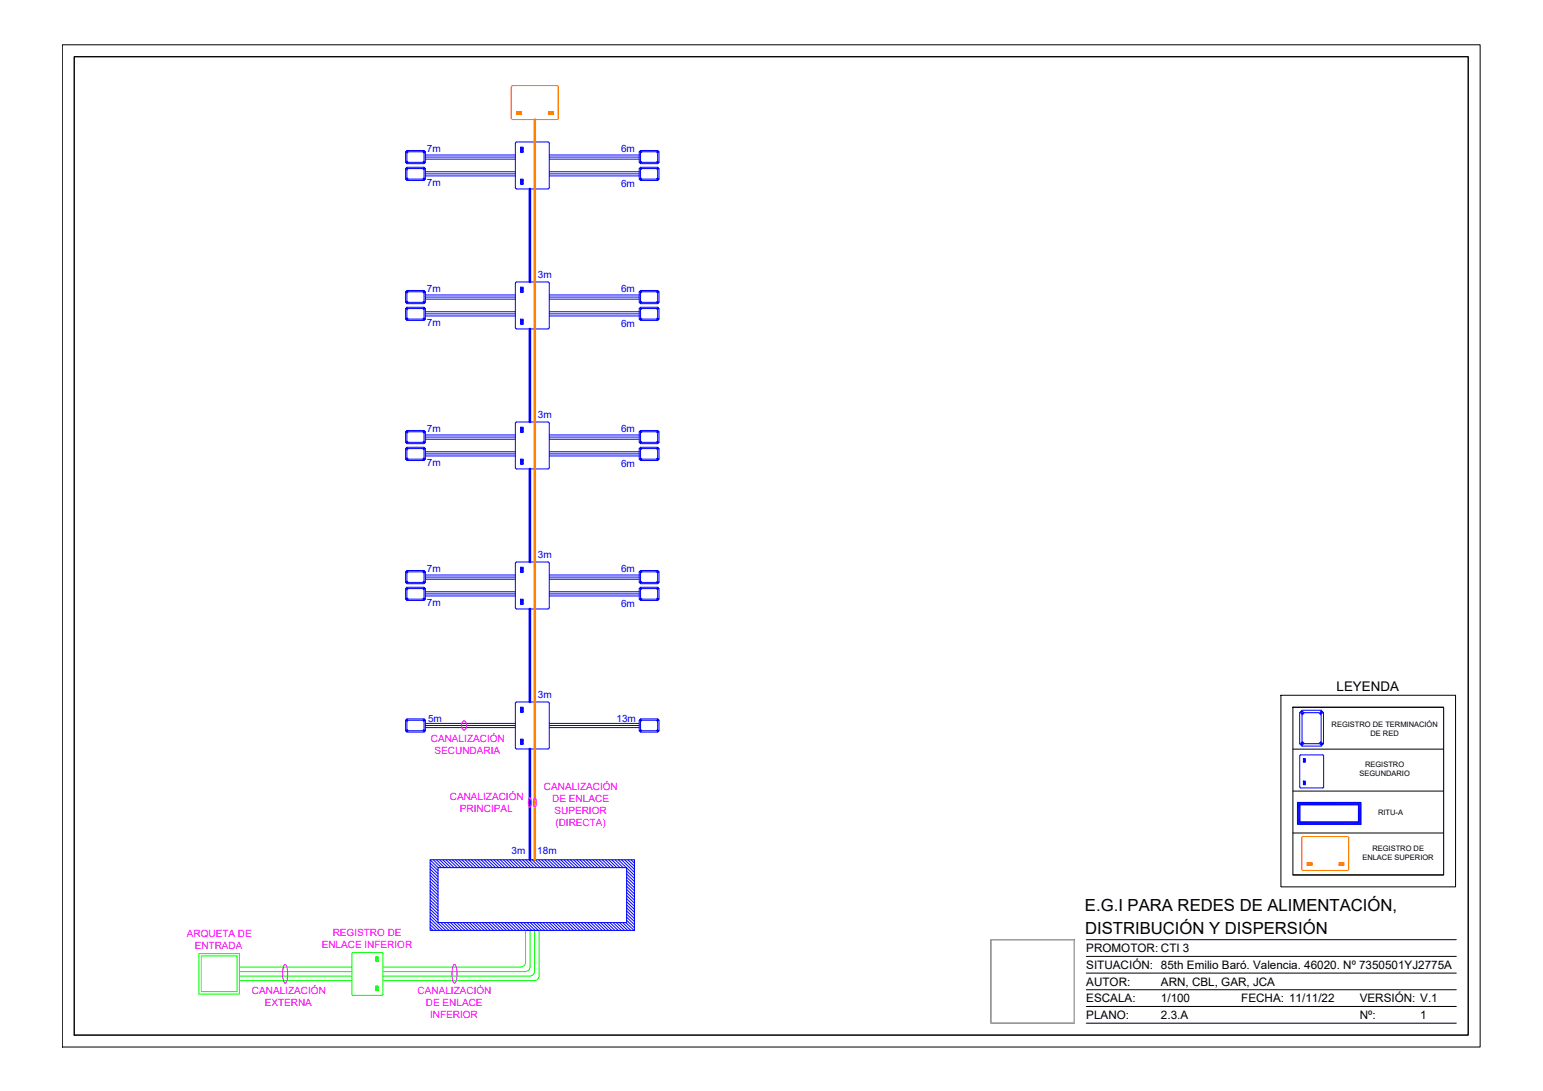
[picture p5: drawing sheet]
<svg xmlns="http://www.w3.org/2000/svg" width="594mm" height="420mm" viewBox="0 0 594 420" stroke-linecap="round" stroke-linejoin="round" font-family="sans-serif">
<!-- layer: CAJETIN -->
<g fill="none" stroke="#000" stroke-width=".39">
<path d="M24 17.3h545.9v385.9h-545.9zM28.6 21.8h536.7v376.8h-536.7zM493.2 267.8h67.2v73.7h-67.2zM497.8 272.4h58v64.6h-58zM497.8 272.4h58M497.8 288.5h58M497.8 304.7h58M497.8 320.8h58M497.8 337h58M381.5 361.9h32.1v32.1h-32.1zM418.2 374.8h142.5M418.2 368.3h142.5"/>
<path d="M418.2 361.9h142.5M418.2 394h142.5M418.2 387.6h142.5M418.2 381.2h142.5"/>
</g>
<!-- layer: 0 -->
<path d="M381.5 361.9h32.1v32.1h-32.1z" fill="none" stroke="#bababa" stroke-width=".39"/>
<!-- layer: ICT_INTERNA -->
<g fill="none" stroke="#00f" stroke-width=".39">
<path d="M156.2 58.5l.5-.5h6.6l.5 .5v4l-.5 .5h-6.6l-.5-.5zM157.2 58.5h5.6l.5 .5v3l-.5 .5h-5.6l-.5-.5v-3zM163.8 59.7h34.6M198.5 54.9l.4-.2h12.1l.4 .2 .1 17.4-.3 .4h-12.3l-.4-.2zM200.4 56.7h1v2h-1zM200.4 58.4h1M200.4 58.2h1M200.4 57.2h1M200.4 56.9h1M211.5 59.7h34.6M246.1 58.5l.5-.5h6.6l.5 .5v4l-.5 .5h-6.6l-.5-.5zM247.1 58.5h5.6l.5 .5v3l-.5 .5h-5.6l-.5-.5v-3z"/>
<path d="M156.2 64.9l.5-.5h6.6l.5 .5v4.1l-.5 .5h-6.6l-.5-.5zM156.7 65.4l.5-.5h5.6l.5 .5v3.1l-.5 .5h-5.6l-.5-.5zM163.8 67.8h34.6M163.8 67h34.6M163.8 66.1h34.6M163.8 61.3h34.6M163.8 60.5h34.6M200.4 69h1v2h-1zM200.4 69.3h1M200.4 69.5h1M200.4 70.5h1M200.4 70.8h1"/>
<path d="M211.5 67.8h34.6M211.5 67h34.6M211.5 66.1h34.6M211.5 61.3h34.6M211.5 60.5h34.6M246.6 64.4h6.6l.5 .5v4.1l-.5 .5h-6.6l-.5-.5v-4.1zM246.6 65.4l.5-.5h5.6l.5 .5v3.1l-.5 .5h-5.6l-.5-.5zM156.2 118.8l.5-.5h6.6l.5 .5v4.1l-.5 .5h-6.6l-.5-.5zM156.2 112.4l.5-.5h6.6l.5 .5v4l-.5 .5h-6.6l-.5-.5zM157.2 112.4h5.6l.5 .5v3l-.5 .5h-5.6l-.5-.5v-3zM157.2 118.8h5.6l.5 .5v3.1l-.5 .5h-5.6l-.5-.5v-3.1zM163.8 115.2h34.6"/>
<path d="M163.8 114.4h34.6M163.8 113.6h34.6M198.5 108.8l.4-.2h12.1l.4 .2 .1 17.4-.3 .4-12.3 .1-.4-.3zM200.4 110.6h1v2h-1zM200.4 112.4h1M200.4 112.1h1M200.4 111.1h1M200.4 110.8h1M211.5 115.2h34.6M211.5 114.4h34.6M211.5 113.6h34.6M246.1 118.8l.5-.5h6.6l.5 .5v4.1l-.5 .5h-6.6l-.5-.5z"/>
<path d="M246.1 112.4l.5-.5h6.6l.5 .5v4l-.5 .5h-6.6l-.5-.5zM247.1 112.4h5.6l.5 .5v3l-.5 .5h-5.6l-.5-.5v-3zM247.1 118.8h5.6l.5 .5v3.1l-.5 .5h-5.6l-.5-.5v-3.1zM163.8 121.7h34.6M163.8 120.9h34.6M163.8 120.1h34.6M200.4 122.9h1v2h-1zM200.4 123.2h1M200.4 123.4h1M200.4 124.4h1M200.4 124.7h1M211.5 121.7h34.6"/>
<path d="M211.5 120.9h34.6M211.5 120.1h34.6M156.2 172.8l.5-.5h6.6l.5 .5v4l-.5 .5h-6.6l-.5-.5zM156.2 166.3l.5-.5h6.6l.5 .5v4l-.5 .6h-6.6l-.5-.6zM157.2 166.3h5.6l.5 .5v3l-.5 .5h-5.6l-.5-.5v-3zM157.2 172.8h5.6l.5 .5v3l-.5 .5h-5.6l-.5-.5v-3zM163.8 175.6h34.6M163.8 174.8h34.6M163.8 174h34.6M163.8 169.1h34.6M163.8 168.3h34.6M163.8 167.5h34.6"/>
<path d="M198.5 162.8l.4-.3h12.1l.4 .3 .1 17.3-.3 .4-12.3 .1-.4-.3zM200.4 176.8h1v2h-1zM200.4 164.5h1v2h-1zM200.4 177.1h1M200.4 177.3h1M200.4 178.4h1M200.4 178.6h1M200.4 166.3h1M200.4 166h1M200.4 165h1M200.4 164.8h1M211.5 175.6h34.6"/>
<path d="M211.5 174.8h34.6M211.5 174h34.6M211.5 169.1h34.6M211.5 168.3h34.6M211.5 167.5h34.6M246.1 166.3l.5-.5h6.6l.5 .5v4l-.5 .6h-6.6l-.5-.6zM246.6 172.3h6.6l.5 .5v4l-.5 .5h-6.6l-.5-.5v-4zM247.1 166.3h5.6l.5 .5v3l-.5 .5h-5.6l-.5-.5v-3zM247.1 172.8h5.6l.5 .5v3l-.5 .5h-5.6l-.5-.5v-3zM200.4 218.4h1v2.1h-1zM200.4 219.9h1M200.4 218.9h1"/>
<path d="M200.4 218.7h1M156.2 226.7l.5-.5h6.6l.5 .5v4l-.5 .5h-6.6l-.5-.5zM156.2 220.2l.5-.5h6.6l.5 .5v4.1l-.5 .5h-6.6l-.5-.5zM157.2 220.2h5.6l.5 .5v3.1l-.5 .5h-5.6l-.5-.5v-3.1zM157.2 226.7h5.6l.5 .5v3l-.5 .5h-5.6l-.5-.5v-3zM163.8 229.5h34.6M163.8 228.7h34.6M163.8 227.9h34.6M163.8 223.1h34.6M163.8 222.3h34.6M163.8 221.4h34.6M198.9 234.5h12.1"/>
<path d="M198.9 234.5l-.5-.5 .1-17.3 .4-.3h12.1l.5 .5v17.1l-.5 .5M200.4 230.8h1v2h-1zM200.4 231h1M200.4 231.2h1M200.4 232.3h1M200.4 232.5h1M200.4 220.2h1M211.5 229.5h34.6M211.5 228.7h34.6M211.5 227.9h34.6M211.5 223.1h34.6M211.5 222.3h34.6"/>
<path d="M211.5 221.4h34.6M246.1 226.7l.5-.5h6.6l.5 .5v4l-.5 .5h-6.6l-.5-.5zM246.1 220.2l.5-.5h6.6l.5 .5v4.1l-.5 .5h-6.6l-.5-.5zM247.1 220.2h5.6l.5 .5v3.1l-.5 .5h-5.6l-.5-.5v-3.1zM247.1 226.7h5.6l.5 .5v3l-.5 .5h-5.6l-.5-.5v-3zM156.2 277.4l.5-.5h6.6l.5 .5v4l-.5 .5h-6.6l-.5-.5zM156.7 277.9l.5-.5h5.6l.5 .5v3l-.5 .5h-5.6l-.5-.5zM163.8 279.4h34.6M163.8 278.6h34.6M200.4 272.4h1v2h-1zM200.4 274.1h1M200.4 273.9h1"/>
<path d="M200.4 272.9h1M200.4 272.6h1M211.5 279.4h34.6M211.5 278.6h34.6M246.1 277.4l.5-.5h6.6l.5 .5v4l-.5 .5h-6.6l-.5-.5zM247.1 277.4h5.6l.5 .5v3l-.5 .5h-5.6l-.5-.5v-3zM501.3 275.4l.9-.9h5.5l1 .9v10.1l-1 .9h-5.5l-.9-.9zM501.3 273.5h7.4l.9 1v11.9l-.9 .9h-7.4l-.9-.9v-11.9zM163.8 280.2h34.6M198.9 288.4h12.1M198.9 288.4l-.5-.5 .1-17.3 .4-.3h12.1l.5 .5v17.1l-.5 .5M200.4 284.7h1v2h-1z"/>
<path d="M200.4 284.9h1M200.4 285.2h1M200.4 286.2h1M200.4 286.4h1M211.5 280.2h34.6M501.8 292.1h.7v1.4h-.7zM501.8 293.4h.7M501.8 293.2h.7M501.8 292.5h.7M501.8 292.3h.7M499.5 316l1.5 1.5M499.5 315.7l1.9 1.8"/>
<path d="M499.5 314.5l1 .9M499.5 314.2l1 .9M499.5 313.8l1 .9M499.5 309h24.5v8.5h-24.5zM499.5 317.1l.4 .4M499.5 316.8l.8 .7M499.5 316.4l1.1 1.1M499.5 315.3l1 .9M499.5 314.9l1 .9M499.5 313.4l1 .9M499.5 313.1l1 .9M499.5 312.7l1 .9"/>
<path d="M499.5 312.3l1 .9M499.5 312l1 .9M499.5 311.6l1 .9M499.5 311.2l1 .9M499.5 310.9l1 .9M499.5 310.5l1 .9M499.5 310.1l1 .9M499.5 309.8l1 .9M499.5 309.4l1 .9M499.5 309l1 .9M499.9 309l1 .9M500.3 309l1 .9"/>
<path d="M500.5 309.9h22.5v6.6h-22.5zM500.7 309l.9 .9M500.8 303.4h8.5M500.8 303.4l-.4-.3v-12l.4-.4 8.8 .2v12.2l-.3 .3M500.8 316.5l1 1M501 309l1 .9M501.2 316.5l1 1M501.4 309l1 .9M501.6 316.5l.9 1M501.8 309l1 .9M501.8 300.8h.7v1.4h-.7zM501.8 301h.7"/>
<path d="M501.8 301.1h.7M501.8 301.9h.7M501.8 302h.7M502 316.5l.9 1M502.2 309l1 .9M502.4 316.5l.9 1M502.6 309l.9 .9M502.7 316.5l1 1M503 309l.9 .9M503.1 316.5l1 1M503.4 309l.9 .9M503.5 316.5l1 1"/>
<path d="M503.7 309l1 .9M503.9 316.5l.9 1M504.1 309l1 .9M504.3 316.5l.9 1M504.5 309l.9 .9M504.6 316.5l1 1M504.9 309l.9 .9M505 316.5l1 1M505.3 309l.9 .9M505.4 316.5l1 1M505.6 309l1 .9M505.8 316.5l.9 1"/>
<path d="M506 309l1 .9M506.2 316.5l.9 1M506.4 309l1 .9M506.5 316.5l1 1M506.8 309l1 .9M506.9 316.5l1 1M507.2 309l.9 .9M507.3 316.5l1 1M507.5 309l1 .9M507.7 316.5l1 1M507.9 309l1 .9M508.1 316.5l.9 1"/>
<path d="M508.3 309l1 .9M508.5 316.5l.9 1M508.7 309l1 .9M508.8 316.5l1 1M509.1 309l.9 .9M509.2 316.5l1 1M509.4 309l1 .9M509.6 316.5l1 1M509.8 309l1 .9M510 316.5l.9 1M510.2 309l1 .9M510.4 316.5l.9 1"/>
<path d="M510.6 309l1 .9M510.7 316.5l1 1M511 309l.9 .9M511.1 316.5l1 1M511.4 309l.9 .9M511.5 316.5l1 1M511.7 309l1 .9M511.9 316.5l1 1M512.1 309l1 .9M512.3 316.5l.9 1M512.5 309l1 .9M512.6 316.5l1 1"/>
<path d="M512.9 309l.9 .9M513 316.5l1 1M513.3 309l.9 .9M513.4 316.5l1 1M513.6 309l1 .9M513.8 316.5l1 1M514 309l1 .9M514.2 316.5l.9 1M514.4 309l1 .9M514.5 316.5l1 1M514.8 309l1 .9M514.9 316.5l1 1"/>
<path d="M515.2 309l.9 .9M515.3 316.5l1 1M515.5 309l1 .9M515.7 316.5l1 1M515.9 309l1 .9M516.1 316.5l.9 1M516.3 309l1 .9M516.5 316.5l.9 1M516.7 309l1 .9M516.8 316.5l1 1M517.1 309l.9 .9M517.2 316.5l1 1"/>
<path d="M517.4 309l1 .9M517.6 316.5l1 1M517.8 309l1 .9M518 316.5l1 1M518.2 309l1 .9M518.4 316.5l.9 1M518.6 309l1 .9M518.7 316.5l1 1M519 309l.9 .9M519.1 316.5l1 1M519.4 309l.9 .9M519.5 316.5l1 1"/>
<path d="M519.7 309l1 .9M519.9 316.5l1 1M520.1 309l1 .9M520.3 316.5l.9 1M520.5 309l1 .9M520.6 316.5l1 1M520.9 309l1 .9M521 316.5l1 1M521.3 309l.9 .9M521.4 316.5l1 1M521.6 309l1 .9M521.8 316.5l1 1"/>
<path d="M522 309l1 .9M522.2 316.5l.9 1M522.4 309l1.6 1.5M522.5 316.5l1 1M522.8 309l1.2 1.2M522.9 316.5l1 1M523 316.2l1 .9M523 315.9l1 .9M523 315.5l1 .9M523 315.1l1 .9M523 314.8l1 .9M523 314.4l1 .9"/>
<path d="M523 314l1 .9M523 313.7l1 .9M523 313.3l1 .9M523 312.9l1 .9M523 312.5l1 1M523 312.2l1 .9M523 311.8l1 .9M523 311.4l1 1M523 311.1l1 .9M523 310.7l1 .9M523 310.3l1 1M523 310l1 .9"/>
<path d="M523.2 309l.8 .8M523.5 309l.5 .4M523.9 309h.1M165.6 331.1h78.7v27.2h-78.7zM165.6 339.4l3 3M165.6 338.3l3 2.9M165.6 337.1l3 2.9M165.6 335.9l3 2.9M165.6 334.7l3 2.9M165.6 333.5l3 2.9M165.6 332.3l3 3M165.6 331.2l3.1 2.9"/>
<path d="M166.8 331.1l3.1 3M168 331.1l3.2 3M168.6 334.1h72.7v21.2h-72.7zM169.3 331.1l3.1 3M170.5 331.1l3.1 3M171.7 331.1l3.1 3M172.9 331.1l3.2 3M174.2 331.1l3.1 3M175.4 331.1l3.1 3M176.6 331.1l3.2 3M177.8 331.1l3.2 3M179.1 331.1l3.1 3"/>
<path d="M180.3 331.1l3.1 3M181.5 331.1l3.2 3M182.8 331.1l3.1 3M184 331.1l3.1 3M185.2 331.1l3.1 3M186.5 331.1l3.1 3M187.7 331.1l3.1 3M188.9 331.1l3.1 3M190.1 331.1l3.2 3M191.4 331.1l3.1 3M192.6 331.1l3.1 3M193.8 331.1l3.1 3"/>
<path d="M195.1 331.1l3.1 3M196.3 331.1l3.1 3M197.5 331.1l3.1 3M198.7 331.1l3.2 3M200 331.1l3.1 3M201.2 331.1l3.1 3M202.4 331.1l3.2 3M203.7 331.1l3.1 3M204.9 331.1l3.1 3M206.1 331.1l3.1 3M207.3 331.1l3.2 3M208.6 331.1l3.1 3"/>
<path d="M209.8 331.1l3.1 3M211 331.1l3.2 3M212.2 331.1l3.2 3M213.5 331.1l3.1 3M214.7 331.1l3.1 3M215.9 331.1l3.2 3M217.2 331.1l3.1 3M218.4 331.1l3.1 3M219.6 331.1l3.1 3M220.8 331.1l3.2 3M222.1 331.1l3.1 3M223.3 331.1l3.1 3"/>
<path d="M224.5 331.1l3.2 3M225.7 331.1l3.2 3M227 331.1l3.1 3M228.2 331.1l3.1 3M229.4 331.1l3.2 3M230.7 331.1l3.1 3M231.9 331.1l3.1 3M233.1 331.1l3.1 3M234.4 331.1l3.1 3M235.6 331.1l3.1 3M236.8 331.1l3.1 3M238 331.1l3.2 3"/>
<path d="M239.3 331.1l5 4.9M240.5 331.1l3.8 3.7M241.3 339l3 2.9M241.3 337.8l3 2.9M241.3 336.6l3 2.9M241.3 335.4l3 2.9M241.3 334.2l3 2.9M241.7 331.1l2.6 2.5M243 331.1l1.3 1.3M244.2 331.1l.1 .1M165.6 353.7l4.8 4.6M165.6 352.5l6 5.8"/>
<path d="M165.6 349l3 2.9M165.6 347.8l3 2.9M165.6 346.6l3 2.9M165.6 357.3l1.1 1M165.6 356.1l2.4 2.2M165.6 354.9l3.6 3.4M165.6 351.3l3 2.9M165.6 350.1l3 2.9M165.6 345.4l3 2.9M165.6 344.2l3 2.9M165.6 343l3 2.9M165.6 341.8l3 2.9"/>
<path d="M165.6 340.6l3 3M169.7 355.3l3.2 3M171 355.3l3.1 3M172.2 355.3l3.1 3M173.4 355.3l3.1 3M174.7 355.3l3.1 3M175.9 355.3l3.1 3M177.1 355.3l3.1 3M178.3 355.3l3.2 3M179.6 355.3l3.1 3M180.8 355.3l3.1 3M182 355.3l3.2 3"/>
<path d="M183.2 355.3l3.2 3M184.5 355.3l3.1 3M185.7 355.3l3.1 3M186.9 355.3l3.2 3M188.2 355.3l3.1 3M189.4 355.3l3.1 3M190.6 355.3l3.1 3M191.8 355.3l3.2 3M193.1 355.3l3.1 3M194.3 355.3l3.1 3M195.5 355.3l3.2 3M196.8 355.3l3.1 3"/>
<path d="M198 355.3l3.1 3M199.2 355.3l3.1 3h5.3M200.4 355.3l3.2 3M201.7 355.3l3.1 3M202.9 355.3l3.1 3M204.1 355.3l3.1 3M205.4 355.3l3.1 3M206.6 355.3l3.1 3M207.8 355.3l3.1 3M209 355.3l3.2 3M210.3 355.3l3.1 3M211.5 355.3l3.1 3"/>
<path d="M212.7 355.3l3.1 3M214 355.3l3.1 3M215.2 355.3l3.1 3M216.4 355.3l3.1 3M217.6 355.3l3.2 3M218.9 355.3l3.1 3M220.1 355.3l3.1 3M221.3 355.3l3.2 3M222.6 355.3l3.1 3M223.8 355.3l3.1 3M225 355.3l3.1 3M226.2 355.3l3.2 3"/>
<path d="M227.5 355.3l3.1 3M228.7 355.3l3.1 3M229.9 355.3l3.2 3M231.1 355.3l3.2 3M232.4 355.3l3.1 3M233.6 355.3l3.1 3M234.8 355.3l3.2 3M236.1 355.3l3.1 3M237.3 355.3l3.1 3M238.5 355.3l3.1 3M239.7 355.3l3.2 3M241 355.3l3.1 3"/>
<path d="M241.3 354.4l3 2.9M241.3 353.2l3 2.9M241.3 352l3 2.9M241.3 350.8l3 2.9M241.3 349.7l3 2.9M241.3 348.5l3 2.9M241.3 347.3l3 2.9M241.3 346.1l3 2.9M241.3 344.9l3 2.9M241.3 343.7l3 2.9M241.3 342.5l3 2.9M241.3 341.3l3 3"/>
<path d="M241.3 340.1l3 3"/>
<circle cx="156.7" cy="58.5" r=".24"/>
<circle cx="156.7" cy="58.5" r=".12"/>
<circle cx="163.3" cy="58.5" r=".29"/>
<circle cx="163.3" cy="58.5" r=".12"/>
<circle cx="200.9" cy="57.7" r=".35"/>
<circle cx="200.9" cy="57.7" r=".2"/>
<circle cx="246.6" cy="58.5" r=".24"/>
<circle cx="246.6" cy="58.5" r=".12"/>
<circle cx="253.2" cy="58.5" r=".29"/>
<circle cx="253.2" cy="58.5" r=".12"/>
<circle cx="156.7" cy="69" r=".29"/>
<circle cx="156.7" cy="62.5" r=".29"/>
<circle cx="156.7" cy="64.9" r=".24"/>
<circle cx="156.7" cy="62.5" r=".18"/>
<circle cx="156.7" cy="69" r=".18"/>
<circle cx="156.7" cy="64.9" r=".12"/>
<circle cx="163.3" cy="62.5" r=".29"/>
<circle cx="163.3" cy="64.9" r=".29"/>
<circle cx="163.3" cy="69" r=".29"/>
<circle cx="163.3" cy="64.9" r=".12"/>
<circle cx="163.3" cy="69" r=".12"/>
<circle cx="163.3" cy="62.5" r=".12"/>
<circle cx="200.9" cy="70" r=".35"/>
<circle cx="200.9" cy="70" r=".2"/>
<circle cx="246.6" cy="62.5" r=".29"/>
<circle cx="246.6" cy="69" r=".29"/>
<circle cx="246.6" cy="64.9" r=".24"/>
<circle cx="246.6" cy="69" r=".18"/>
<circle cx="246.6" cy="62.5" r=".18"/>
<circle cx="246.6" cy="64.9" r=".12"/>
<circle cx="253.2" cy="69" r=".29"/>
<circle cx="253.2" cy="64.9" r=".29"/>
<circle cx="253.2" cy="62.5" r=".29"/>
<circle cx="253.2" cy="64.9" r=".12"/>
<circle cx="253.2" cy="69" r=".12"/>
<circle cx="253.2" cy="62.5" r=".12"/>
<circle cx="156.7" cy="116.4" r=".29"/>
<circle cx="156.7" cy="118.8" r=".24"/>
<circle cx="156.7" cy="112.4" r=".24"/>
<circle cx="156.7" cy="116.4" r=".18"/>
<circle cx="156.7" cy="118.8" r=".12"/>
<circle cx="156.7" cy="112.4" r=".12"/>
<circle cx="163.3" cy="112.4" r=".29"/>
<circle cx="163.3" cy="118.8" r=".29"/>
<circle cx="163.3" cy="116.4" r=".29"/>
<circle cx="163.3" cy="116.4" r=".12"/>
<circle cx="163.3" cy="118.8" r=".12"/>
<circle cx="163.3" cy="112.4" r=".12"/>
<circle cx="200.9" cy="111.6" r=".35"/>
<circle cx="200.9" cy="111.6" r=".2"/>
<circle cx="246.6" cy="116.4" r=".29"/>
<circle cx="246.6" cy="118.8" r=".24"/>
<circle cx="246.6" cy="112.4" r=".24"/>
<circle cx="246.6" cy="116.4" r=".18"/>
<circle cx="246.6" cy="118.8" r=".12"/>
<circle cx="246.6" cy="112.4" r=".12"/>
<circle cx="253.2" cy="118.8" r=".29"/>
<circle cx="253.2" cy="112.4" r=".29"/>
<circle cx="253.2" cy="116.4" r=".29"/>
<circle cx="253.2" cy="116.4" r=".12"/>
<circle cx="253.2" cy="118.8" r=".12"/>
<circle cx="253.2" cy="112.4" r=".12"/>
<circle cx="156.7" cy="122.9" r=".29"/>
<circle cx="156.7" cy="122.9" r=".18"/>
<circle cx="163.3" cy="122.9" r=".29"/>
<circle cx="163.3" cy="122.9" r=".12"/>
<circle cx="200.9" cy="123.9" r=".35"/>
<circle cx="200.9" cy="123.9" r=".2"/>
<circle cx="246.6" cy="122.9" r=".29"/>
<circle cx="246.6" cy="122.9" r=".18"/>
<circle cx="253.2" cy="122.9" r=".29"/>
<circle cx="253.2" cy="122.9" r=".12"/>
<circle cx="156.7" cy="176.8" r=".29"/>
<circle cx="156.7" cy="170.3" r=".29"/>
<circle cx="156.7" cy="166.3" r=".24"/>
<circle cx="156.7" cy="172.8" r=".24"/>
<circle cx="156.7" cy="170.3" r=".18"/>
<circle cx="156.7" cy="176.8" r=".18"/>
<circle cx="156.7" cy="166.3" r=".12"/>
<circle cx="156.7" cy="172.8" r=".12"/>
<circle cx="163.3" cy="166.3" r=".29"/>
<circle cx="163.3" cy="170.3" r=".29"/>
<circle cx="163.3" cy="172.8" r=".29"/>
<circle cx="163.3" cy="176.8" r=".29"/>
<circle cx="163.3" cy="176.8" r=".12"/>
<circle cx="163.3" cy="172.8" r=".12"/>
<circle cx="163.3" cy="166.3" r=".12"/>
<circle cx="163.3" cy="170.3" r=".12"/>
<circle cx="200.9" cy="177.8" r=".35"/>
<circle cx="200.9" cy="165.5" r=".35"/>
<circle cx="200.9" cy="165.5" r=".2"/>
<circle cx="200.9" cy="177.8" r=".2"/>
<circle cx="246.6" cy="170.3" r=".29"/>
<circle cx="246.6" cy="176.8" r=".29"/>
<circle cx="246.6" cy="166.3" r=".24"/>
<circle cx="246.6" cy="172.8" r=".24"/>
<circle cx="246.6" cy="176.8" r=".18"/>
<circle cx="246.6" cy="170.3" r=".18"/>
<circle cx="246.6" cy="172.8" r=".12"/>
<circle cx="246.6" cy="166.3" r=".12"/>
<circle cx="253.2" cy="170.3" r=".29"/>
<circle cx="253.2" cy="176.8" r=".29"/>
<circle cx="253.2" cy="172.8" r=".29"/>
<circle cx="253.2" cy="166.3" r=".29"/>
<circle cx="253.2" cy="176.8" r=".12"/>
<circle cx="253.2" cy="172.8" r=".12"/>
<circle cx="253.2" cy="170.3" r=".12"/>
<circle cx="253.2" cy="166.3" r=".12"/>
<circle cx="200.9" cy="219.4" r=".35"/>
<circle cx="200.9" cy="219.4" r=".2"/>
<circle cx="156.7" cy="224.3" r=".29"/>
<circle cx="156.7" cy="230.7" r=".29"/>
<circle cx="156.7" cy="220.2" r=".24"/>
<circle cx="156.7" cy="226.7" r=".24"/>
<circle cx="156.7" cy="224.3" r=".18"/>
<circle cx="156.7" cy="230.7" r=".18"/>
<circle cx="156.7" cy="220.2" r=".12"/>
<circle cx="156.7" cy="226.7" r=".12"/>
<circle cx="163.3" cy="224.3" r=".29"/>
<circle cx="163.3" cy="230.7" r=".29"/>
<circle cx="163.3" cy="226.7" r=".29"/>
<circle cx="163.3" cy="220.2" r=".29"/>
<circle cx="163.3" cy="230.7" r=".12"/>
<circle cx="163.3" cy="226.7" r=".12"/>
<circle cx="163.3" cy="220.2" r=".12"/>
<circle cx="163.3" cy="224.3" r=".12"/>
<circle cx="200.9" cy="231.7" r=".35"/>
<circle cx="200.9" cy="231.7" r=".2"/>
<circle cx="246.6" cy="224.3" r=".29"/>
<circle cx="246.6" cy="230.7" r=".29"/>
<circle cx="246.6" cy="220.2" r=".24"/>
<circle cx="246.6" cy="226.7" r=".24"/>
<circle cx="246.6" cy="224.3" r=".18"/>
<circle cx="246.6" cy="230.7" r=".18"/>
<circle cx="246.6" cy="220.2" r=".12"/>
<circle cx="246.6" cy="226.7" r=".12"/>
<circle cx="253.2" cy="220.2" r=".29"/>
<circle cx="253.2" cy="226.7" r=".29"/>
<circle cx="253.2" cy="224.3" r=".29"/>
<circle cx="253.2" cy="230.7" r=".29"/>
<circle cx="253.2" cy="230.7" r=".12"/>
<circle cx="253.2" cy="226.7" r=".12"/>
<circle cx="253.2" cy="220.2" r=".12"/>
<circle cx="253.2" cy="224.3" r=".12"/>
<circle cx="156.7" cy="277.4" r=".12"/>
<circle cx="156.7" cy="277.4" r=".24"/>
<circle cx="163.3" cy="277.4" r=".29"/>
<circle cx="163.3" cy="277.4" r=".12"/>
<circle cx="200.9" cy="273.4" r=".35"/>
<circle cx="200.9" cy="273.4" r=".2"/>
<circle cx="246.6" cy="277.4" r=".24"/>
<circle cx="246.6" cy="277.4" r=".12"/>
<circle cx="253.2" cy="277.4" r=".29"/>
<circle cx="253.2" cy="277.4" r=".12"/>
<circle cx="501.3" cy="274.5" r=".52"/>
<circle cx="501.3" cy="274.5" r=".33"/>
<circle cx="508.7" cy="274.5" r=".46"/>
<circle cx="508.7" cy="274.5" r=".22"/>
<circle cx="156.7" cy="281.4" r=".29"/>
<circle cx="156.7" cy="281.4" r=".18"/>
<circle cx="163.3" cy="281.4" r=".29"/>
<circle cx="163.3" cy="281.4" r=".12"/>
<circle cx="200.9" cy="285.7" r=".35"/>
<circle cx="200.9" cy="285.7" r=".2"/>
<circle cx="246.6" cy="281.4" r=".29"/>
<circle cx="246.6" cy="281.4" r=".18"/>
<circle cx="253.2" cy="281.4" r=".29"/>
<circle cx="253.2" cy="281.4" r=".12"/>
<circle cx="501.3" cy="286.4" r=".52"/>
<circle cx="501.3" cy="286.4" r=".22"/>
<circle cx="502.2" cy="292.8" r=".24"/>
<circle cx="502.2" cy="292.8" r=".14"/>
<circle cx="508.7" cy="286.4" r=".52"/>
<circle cx="508.7" cy="286.4" r=".22"/>
<circle cx="502.2" cy="301.5" r=".24"/>
<circle cx="502.2" cy="301.5" r=".14"/>
</g>
<path d="M204 72.8v35.8M204 126.7v35.8M204 180.6v35.8M204 234.5v35.8M204 288.4v42.7" fill="none" stroke="#00f" stroke-width=".99"/>
<!-- layer: ICT_SUPERIOR -->
<path d="M205.9 46.1v285" fill="none" stroke="#ff7f00" stroke-width=".99"/>
<!-- layer: ICT_EXTERNA -->
<g fill="none" stroke="#0f0" stroke-width=".39">
<path d="M202.3 358.3v12.3l-.2 .9-1.1 .8-53.6 .1M204.1 358.3v14l-.3 1-1.1 .8-55.3 .1M205.8 358.3v15.8l-.5 1.3-1.3 .5M207.6 358.3v17.5l-.3 .9-1.1 .9-58.8 .1M76.6 367.2h15.6v15.7h-15.6zM77.5 368.2h13.8v13.7h-13.8zM92.2 377.7h43.3M92.2 375.9h43.3M92.2 374.2h43.3M92.2 372.4h43.3M135.6 367l.4-.2h11l.4 .2 .1 15.9-.3 .4h-11.2l-.4-.2zM144.7 368.4h.9v1.9h-.9z"/>
<path d="M144.7 379.7h.9v1.8h-.9zM144.7 370h.9M144.7 369.8h.9M144.7 368.9h.9M144.7 368.7h.9M144.7 379.9h.9M147.4 375.9h56.6M144.7 380.1h.9M144.7 381.1h.9M144.7 381.3h.9"/>
<circle cx="145.2" cy="369.3" r=".18"/>
<circle cx="145.2" cy="369.3" r=".33"/>
<circle cx="145.2" cy="380.6" r=".18"/>
<circle cx="145.2" cy="380.6" r=".33"/>
</g>
<!-- layer: ICT_TEXTS -->
<path d="M178.1 277.9a.93 .93 0 0 1 1.2 0 .93 .93 0 0 1 .3 1.1 1.52 1.52 0 0 1-1.2 2.1l-.7-1.4zM203.8 307.4a.63 .63 0 0 1 .7 .2 .63 .63 0 0 1 0 .7l.1 1.3a.67 .67 0 0 1-.1 .9 .67 .67 0 0 1-.8 .1l-.3-1.6zM205.7 307.4a.63 .63 0 0 1 .7 .2 .63 .63 0 0 1 0 .7v1.3a.67 .67 0 0 1 0 .9 .67 .67 0 0 1-.8 .1l-.3-1.6zM109.5 371.6l.2-.1a1.41 1.41 0 0 1 .9 1.7l.1 3.2a2.01 2.01 0 0 1-1 2.2 8.6 8.6 0 0 1-.2-7zM174.7 371.6l.1-.1a1.44 1.44 0 0 1 1 1.7l.1 3.2a2.05 2.05 0 0 1-1.1 2.2 8.7 8.7 0 0 1-.1-7z" fill="none" stroke="#f0f" stroke-width=".39"/>
<!-- layer: ICT_SUPERIOR -->
<g fill="none" stroke="#ff7f00" stroke-width=".39">
<path d="M196.9 33.2l.4-.2 17.4 .1 .2 .4v12.3l-.5 .3-17.3-.1-.3-.4zM198.8 43.1h2.1v.9h-2.1zM199.1 43.1v.9M199.4 43.1v.9M200.4 43.1v.9M200.6 43.1v.9M211.2 43.1h2v.9h-2zM211.4 43.1v.9M211.7 43.1v.9M212.7 43.1v.9M212.9 43.1v.9M501.7 335.2h17.1"/>
<path d="M501.7 335.2l-.5-.5v-12.1l.2-.4 17.4-.1 .5 .5v12.1l-.5 .5M503.2 332.2h2v1h-2zM503.5 332.2v1M503.7 332.2v1M504.7 332.2v1M505 332.2v1M515.5 332.2h2v1h-2zM515.8 332.2v1M516 332.2v1M517 332.2v1M517.3 332.2v1"/>
<circle cx="199.9" cy="43.6" r=".35"/>
<circle cx="199.9" cy="43.6" r=".2"/>
<circle cx="212.2" cy="43.6" r=".35"/>
<circle cx="212.2" cy="43.6" r=".2"/>
<circle cx="504.2" cy="332.7" r=".35"/>
<circle cx="504.2" cy="332.7" r=".2"/>
<circle cx="516.5" cy="332.7" r=".35"/>
<circle cx="516.5" cy="332.7" r=".2"/>
</g>
<g font-size="6.4">
<text x="417.7" y="350.8">E.G.I PARA REDES DE ALIMENTACIÓN,</text>
<text x="417.8" y="359.7">DISTRIBUCIÓN Y DISPERSIÓN</text>
</g>
<text font-size="5.1" x="514.6" y="266.2">LEYENDA</text>
<g font-size="4.5">
<text x="418.2" y="366.7">PROMOTOR: CTI 3</text>
<text x="418.2" y="373.1">SITUACIÓN: 85th Emilio Baró. Valencia. 46020. Nº 7350501YJ2775A</text>
<text x="418.2" y="379.6">AUTOR:</text>
<text x="447" y="379.6">ARN, CBL, GAR, JCA</text>
<text x="418.2" y="386">ESCALA:</text>
<text x="447" y="386">1/100</text>
<text x="477.9" y="386">FECHA: 11/11/22</text>
<text x="523.5" y="386">VERSIÓN: V.1</text>
<text x="418.2" y="392.4">PLANO:</text>
<text x="447" y="392.4">2.3.A</text>
<text x="523.5" y="392.4">Nº:</text>
<text x="546.8" y="392.5">1</text>
</g>
<g font-size="3.9" fill="#00f">
<text x="164.3" y="58.4">7m</text>
<text x="239.1" y="58.4">6m</text>
<text x="164.3" y="71.6">7m</text>
<text x="239.1" y="71.9">6m</text>
<text x="207.1" y="107.2">3m</text>
<text x="164.3" y="112.3">7m</text>
<text x="239.1" y="112.4">6m</text>
<text x="164.3" y="125.5">7m</text>
<text x="239.1" y="125.8">6m</text>
<text x="207.1" y="161.1">3m</text>
<text x="164.3" y="166.3">7m</text>
<text x="239.1" y="166.3">6m</text>
<text x="164.3" y="179.4">7m</text>
<text x="239.1" y="179.7">6m</text>
<text x="207.1" y="215">3m</text>
<text x="164.3" y="220.2">7m</text>
<text x="239.1" y="220.2">6m</text>
<text x="164.3" y="233.3">7m</text>
<text x="239.1" y="233.7">6m</text>
<text x="207.1" y="268.9">3m</text>
<text x="164.8" y="278.1">5m</text>
<text x="237.4" y="278.1">13m</text>
<text x="196.9" y="328.8">3m</text>
<text x="206.8" y="328.9">18m</text>
</g>
<g font-size="3.9" fill="#f0f">
<text x="165.9" y="285.9">CANALIZACIÓN</text>
<text x="167.3" y="290.6">SECUNDARIA</text>
<text x="209.4" y="304.2">CANALIZACIÓN</text>
<text x="173.2" y="308.2">CANALIZACIÓN</text>
<text x="212.6" y="308.8">DE ENLACE</text>
<text x="177.1" y="312.9">PRINCIPAL</text>
<text x="213.5" y="313.5">SUPERIOR</text>
<text x="213.8" y="318.1">(DIRECTA)</text>
<text x="71.9" y="360.8">ARQUETA DE</text>
<text x="75" y="365.4">ENTRADA</text>
<text x="123.9" y="365.1">ENLACE INFERIOR</text>
<text x="128.1" y="360.4">REGISTRO DE</text>
<text x="97" y="382.7">CANALIZACIÓN</text>
<text x="160.8" y="382.8">CANALIZACIÓN</text>
<text x="101.9" y="387.3">EXTERNA</text>
<text x="164" y="387.5">DE ENLACE</text>
<text x="165.6" y="392.1">INFERIOR</text>
</g>
<g font-size="2.9">
<text x="512.7" y="280.1">REGISTRO DE TERMINACIÓN</text>
<text x="527.6" y="283.5">DE RED</text>
<text x="523.4" y="298.8">SEGUNDARIO</text>
<text x="525.6" y="295.3">REGISTRO</text>
<text x="530.6" y="313.8">RITU-A</text>
<text x="528.4" y="327.9">REGISTRO DE</text>
<text x="524.5" y="331.4">ENLACE SUPERIOR</text>
</g>
</svg>
